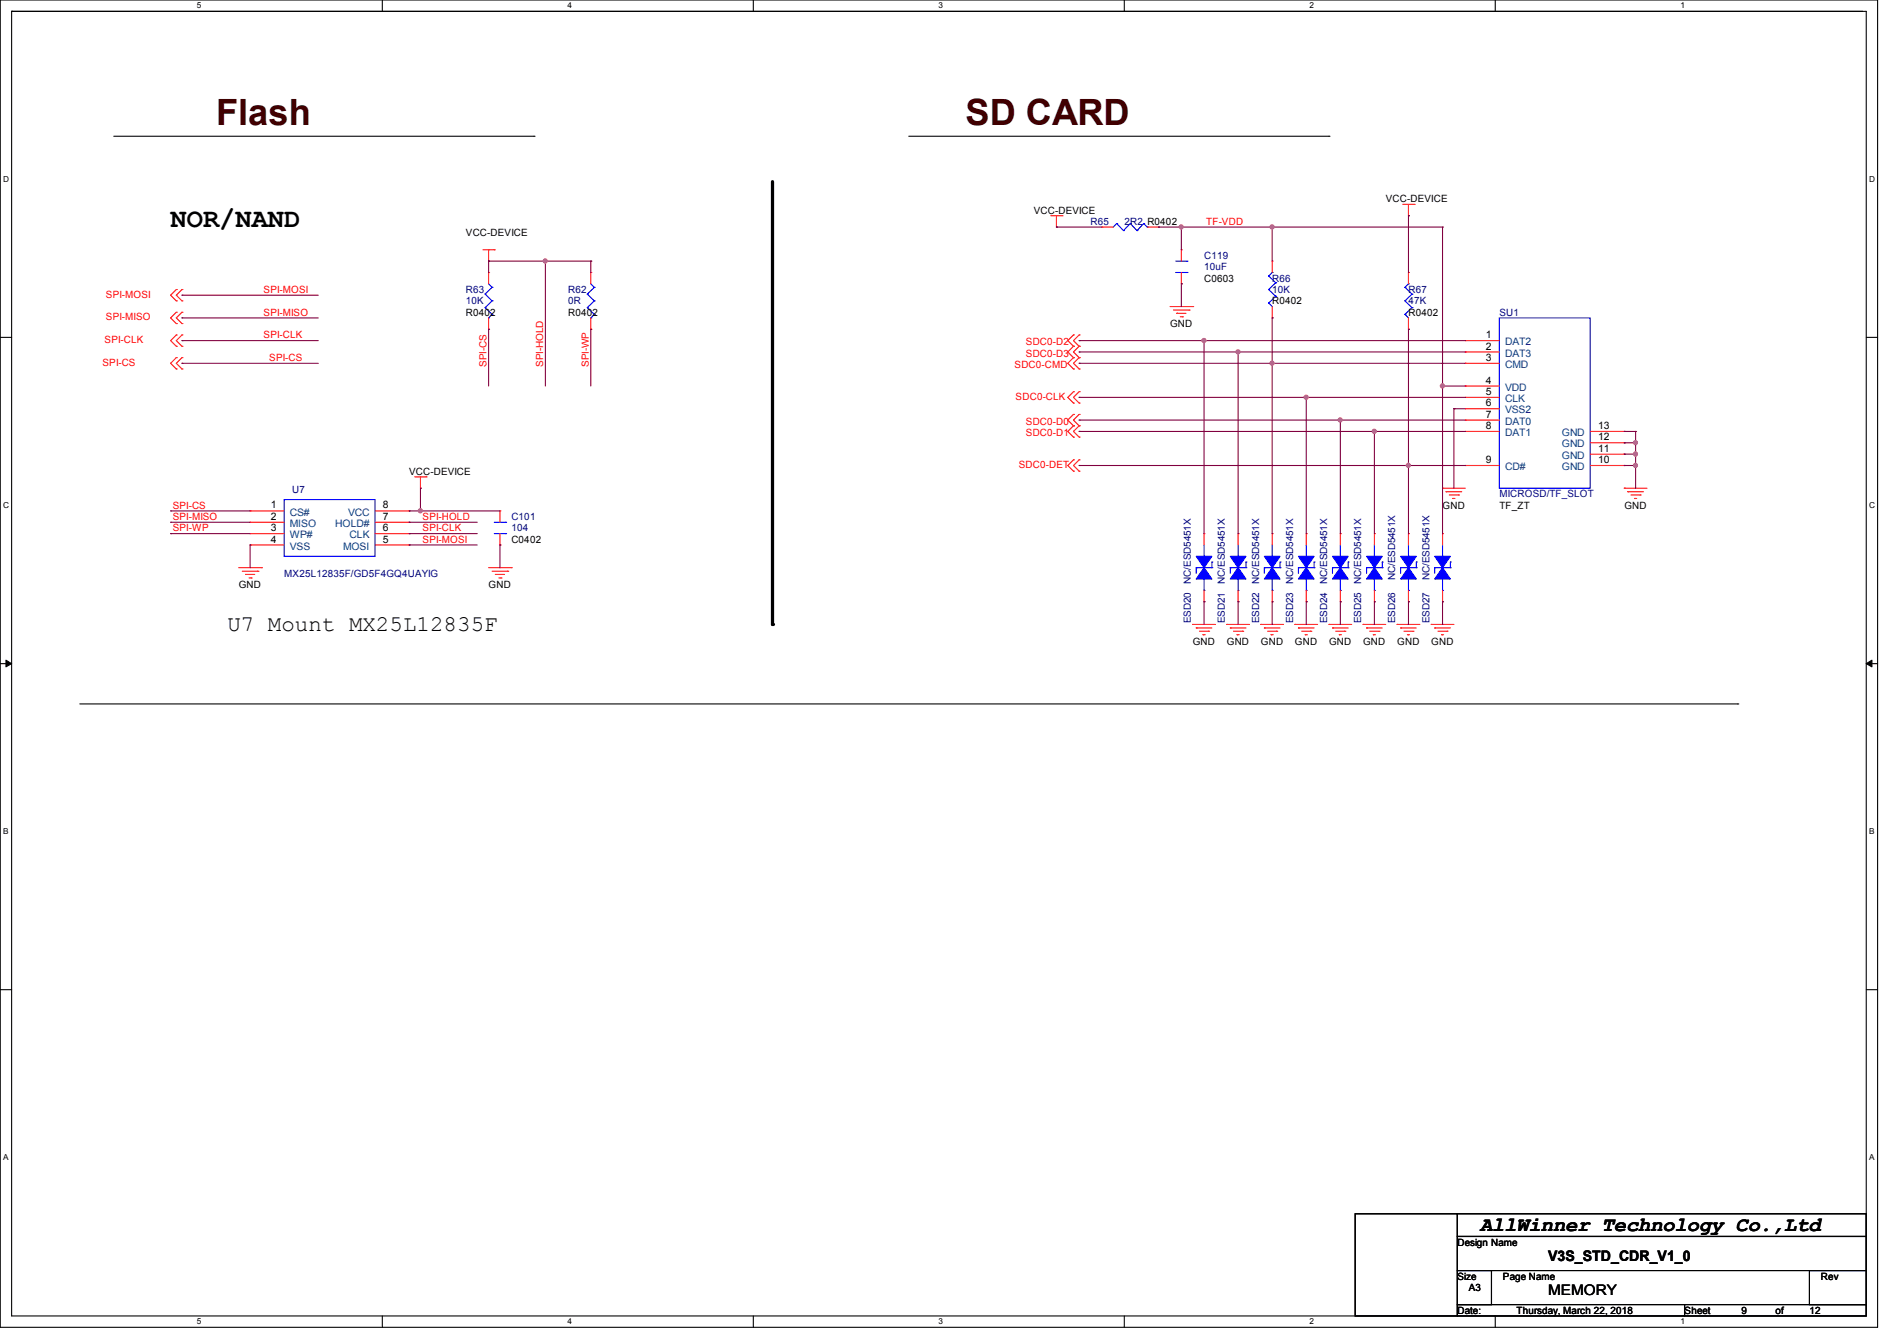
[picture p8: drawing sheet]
<svg xmlns="http://www.w3.org/2000/svg" width="297mm" height="210mm" viewBox="0 0 297 210" stroke-linecap="round" stroke-linejoin="round" font-family="sans-serif">
<path d="M0 0h294v207.9h-294zM1.8 1.8h290.4v204.3h-290.4z" fill="none" stroke="#000" stroke-width=".17"/>
<g fill="#fff">
<path d="M30.8 .2h.7v1.4h-.7z"/>
<path d="M30.8 206.2h.7v1.4h-.7z"/>
</g>
<path d="M59.9 0v1.8M59.9 206.1v1.8" fill="none" stroke="#000" stroke-width=".17"/>
<g fill="#fff">
<path d="M88.9 .2h.6v1.4h-.6z"/>
<path d="M88.9 206.2h.6v1.4h-.6z"/>
</g>
<path d="M117.9 0v1.8M117.9 206.1v1.8" fill="none" stroke="#000" stroke-width=".17"/>
<g fill="#fff">
<path d="M146.9 .2h.7v1.4h-.7z"/>
<path d="M146.9 206.2h.7v1.4h-.7z"/>
</g>
<path d="M176 0v1.8M176 206.1v1.8" fill="none" stroke="#000" stroke-width=".17"/>
<g fill="#fff">
<path d="M205 .2h.7v1.4h-.7z"/>
<path d="M205 206.2h.7v1.4h-.7z"/>
</g>
<path d="M234.1 0v1.8M234.1 206.1v1.8" fill="none" stroke="#000" stroke-width=".17"/>
<g fill="#fff">
<path d="M263.1 .2h.7v1.4h-.7z"/>
<path d="M263.1 206.2h.7v1.4h-.7z"/>
<path d="M.5 27.3h.9v1.4h-.9z"/>
<path d="M292.7 27.3h.8v1.4h-.8z"/>
<path d="M.5 78.4h.9v1.4h-.9z"/>
<path d="M292.7 78.4h.8v1.4h-.8z"/>
</g>
<path d="M0 52.8h1.8M292.2 52.8h1.8" fill="none" stroke="#000" stroke-width=".17"/>
<g fill="#fff">
<path d="M.5 129.5h.8v1.4h-.8z"/>
<path d="M292.7 129.5h.8v1.4h-.8z"/>
</g>
<path d="M0 103.9h1.8M292.2 103.9h1.8" fill="none" stroke="#000" stroke-width=".17"/>
<path d="M.9 103.4l.9 .5-.9 .5zM292.2 103.9l.9-.5v1z" fill="#000" stroke="#000" stroke-width=".16"/>
<g fill="#fff">
<path d="M.5 180.5h.8v1.4h-.8z"/>
<path d="M292.7 180.5h.8v1.4h-.8z"/>
</g>
<g fill="none" stroke="#000" stroke-width=".17">
<path d="M1.8 1.8h.1M1.8 1.8h289.8M17.8 21.3h65.8M83.6 21.3h.1M142.3 21.3h65.8M208.1 21.3h.1M12.5 110.2h259.6M272.1 110.2h.1M0 155h1.8M292.2 155h1.8M212.2 190.1h16v16h-16zM228.2 190.1h64v3.5h-64z"/>
<path d="M228.2 193.6h64v5.4h-64zM228.2 199h5.3v5.3h-5.3zM283.3 199h8.9v5.3h-8.9zM228.2 204.3h35.5v1.8h-35.5zM263.7 204.3h28.5v1.8h-28.5z"/>
</g>
<path d="M120.9 28.4v69.4" fill="none" stroke="#000" stroke-width=".51"/>
<circle cx="120.9" cy="97.8" r=".25" fill="#000"/>
<g fill="none" stroke="#f00" stroke-width=".17">
<path d="M75.6 39.1h1.8M76.5 39.1v1.8M77.4 39.1h.1M164.5 33.8h1.8M165.4 35.6h.1M165.4 33.8v1.8M166.3 33.8h.1M172.5 35.6h.1M172.5 35.6h1.8M179.6 35.6h1.8M181.4 35.6h.1M185 39.1h.1"/>
<path d="M185 39.1v1.8M219.6 32h1.8M220.5 33.8h.1M220.5 32v1.8M221.4 32h.1M27.6 50.7h.1M27.6 48.9h.1M27.6 47.1h.1M27.6 45.3h.1M27.6 54.2h.1M27.6 52.5h.1M27.6 57.8h.1"/>
<path d="M27.6 56h.1M27.6 48.9l-.9 .9 .9 .9M27.6 45.3l-.9 .9 .9 .9M27.6 52.5l-.9 .8 .9 .9M27.6 56l-.9 .9 .9 .9M28.5 50.7h.1M28.5 48.9h.1M28.5 47.1h.1M28.5 45.3h.1M28.5 54.2h.1M28.5 52.5h.1M28.5 57.8h.1"/>
<path d="M28.5 56h.1M28.5 48.9l-.9 .9 .9 .9M28.5 45.3l-.9 .9 .9 .9M28.5 52.5l-.9 .8 .9 .9M28.5 56l-.9 .9 .9 .9M76.5 40.9h.1M76.5 42.7h.1M76.5 51.6h.1M76.5 42.7v1.7M76.5 49.8v1.8M92.5 42.7h.1M92.5 51.6h.1"/>
<path d="M92.5 42.7v1.7M92.5 49.8v1.8M168.1 52.5h.1M168.1 54.2h.1M168.1 56h.1M168.1 57.8h.1M168.1 52.5l-.9 .8 .9 .9M168.1 56l-.9 .9 .9 .9M168.1 54.2l-.9 .9 .9 .9M169 52.5h.1M169 54.2h.1M169 56h.1"/>
<path d="M169 57.8h.1M169 52.5l-.9 .8 .9 .9M169 56l-.9 .9 .9 .9M169 54.2l-.9 .9 .9 .9M183.2 48h3.5M183.7 48.6h2.5M184.2 49.1h.1M184.2 49.1h1.5M184.8 49.6h.3M185 44.4h.1M185 42.7v1.7M185.1 49.6h.1"/>
<path d="M186.2 48.6h.1M186.7 48h.1M199.2 49.8h.1M199.2 40.9h.1M199.2 40.9v1.8M199.2 48v1.8M220.5 51.6h.1M220.5 42.7h.1M220.5 42.7v1.7M220.5 49.8v1.8M229.4 55.1h.1M229.4 56.9h.1"/>
<path d="M229.4 53.3h.1M229.4 55.1h5.3M229.4 56.9h5.3M229.4 53.3h5.3M64.9 74.7h1.8M65.8 76.5h.1M65.8 74.7v1.8M66.7 74.7h.1M168.1 61.3h.1M168.1 63.1h.1M168.1 64.9h.1M168.1 66.7h.1"/>
<path d="M168.1 68.5h.1M168.1 73.8h.1M168.1 72h.1M168.1 61.3l-.9 .9 .9 .9M168.1 64.9l-.9 .9 .9 .9M168.1 66.7l-.9 .9 .9 .9M168.1 72l-.9 .9 .9 .9M169 61.3h.1M169 63.1h.1M169 64.9h.1M169 66.7h.1M169 68.5h.1"/>
<path d="M169 73.8h.1M169 72h.1M169 61.3l-.9 .9 .9 .9M169 64.9l-.9 .9 .9 .9M169 66.7l-.9 .9 .9 .9M169 72l-.9 .9 .9 .9M225.8 76.5h.1M225.8 76.5h3.6M226.4 77h.1M226.4 77h2.5M226.9 77.5h1.4M227.5 78.1h.1"/>
<path d="M227.5 78.1h.3M228.3 77.5h.1M229.4 60.5h.1M229.4 62.2h.1M229.4 64h.1M229.4 65.8h.1M229.4 67.6h.1M229.4 72.9h.1M229.4 60.5h5.3M229.4 62.2h5.3M229.4 64h5.3M229.4 65.8h5.3"/>
<path d="M229.4 67.6h5.3M229.4 72.9h5.3M249 67.6h5.3M249 72.9h5.3M249 71.1h5.3M249 69.3h5.3M254.3 76.5h.1M254.3 72.9h.1M254.3 71.1h.1M254.3 69.3h.1M254.3 67.6h.1M254.3 76.5h3.6"/>
<path d="M254.8 77h.1M254.8 77h2.5M255.4 77.5h1.4M255.9 78.1h.1M255.9 78.1h.3M256.8 77.5h.1M37.4 88.9h3.5M37.9 89.5h2.5M38.4 90h.1M38.4 90h1.5M39 90.5h.3M39.2 80h.1"/>
<path d="M39.2 81.8h.1M39.2 83.6h.1M39.2 85.3h.1M39.2 80h5.3M39.2 81.8h5.3M39.2 83.6h5.3M39.2 85.3h5.3M39.3 90.5h.1M40.4 89.5h.1M40.9 88.9h.1M58.7 80h5.4M58.7 81.8h5.4"/>
<path d="M58.7 83.6h5.4M58.7 85.3h5.4M64.1 85.3h.1M64.1 83.6h.1M64.1 81.8h.1M64.1 80h.1M76.5 88.9h3.6M77 89.5h2.5M77.6 90h.1M77.6 90h1.4M78.1 90.5h.3M78.3 85.3h.1"/>
<path d="M78.3 80h.1M78.3 80v1.8M78.3 83.6v1.7M78.4 90.5h.1M79.5 89.5h.1M80.1 88.9h.1M186.7 97.8h.1M186.7 97.8h3.6M187.3 98.3h.1M187.3 98.3h2.4M187.8 98.8h1.4M188.3 99.4h.1"/>
<path d="M188.3 99.4h.4M188.5 83.6h.1M188.5 94.2h.1M188.5 83.6v1.7M188.5 92.5v1.7M189.2 98.8h.1M192.1 97.8h.1M192.1 97.8h3.5M192.6 98.3h.1M192.6 98.3h2.5M193.1 98.8h1.5M193.7 99.4h.1"/>
<path d="M193.7 99.4h.3M193.8 83.6h.1M193.8 94.2h.1M193.8 83.6v1.7M193.8 92.5v1.7M194.6 98.8h.1M197.4 97.8h.1M197.4 97.8h3.6M198 98.3h.1M198 98.3h2.4M198.5 98.8h1.4M199 99.4h.1"/>
<path d="M199 99.4h.3M199.2 83.6h.1M199.2 94.2h.1M199.2 83.6v1.7M199.2 92.5v1.7M199.9 98.8h.1M202.7 97.8h.1M202.7 97.8h3.6M203.3 98.3h.1M203.3 98.3h2.4M203.8 98.8h1.4M204.3 99.4h.1"/>
<path d="M204.3 99.4h.4M204.5 83.6h.1M204.5 94.2h.1M204.5 83.6v1.7M204.5 92.5v1.7M205.2 98.8h.1M208.1 97.8h.1M208.1 97.8h3.5M208.6 98.3h.1M208.6 98.3h2.5M209.1 98.8h1.5M209.7 99.4h.1"/>
<path d="M209.7 99.4h.3M209.8 83.6h.1M209.8 94.2h.1M209.8 83.6v1.7M209.8 92.5v1.7M210.6 98.8h.1M213.4 97.8h.1M213.4 97.8h3.6M214 98.3h.1M214 98.3h2.4M214.5 98.8h1.4M215 99.4h.1"/>
<path d="M215 99.4h.3M215.2 83.6h.1M215.2 94.2h.1M215.2 83.6v1.7M215.2 92.5v1.7M215.9 98.8h.1M218.7 97.8h.1M218.7 97.8h3.6M219.3 98.3h.1M219.3 98.3h2.4M219.8 98.8h1.4M220.3 99.4h.1"/>
<path d="M220.3 99.4h.4M220.5 83.6h.1M220.5 94.2h.1M220.5 83.6v1.7M220.5 92.5v1.7M221.2 98.8h.1M224.1 97.8h.1M224.1 97.8h3.5M224.6 98.3h.1M224.6 98.3h2.5M225.1 98.8h1.5M225.7 99.4h.1"/>
<path d="M225.7 99.4h.3M225.8 83.6h.1M225.8 94.2h.1M225.8 83.6v1.7M225.8 92.5v1.7M226.6 98.8h.1"/>
</g>
<g fill="none" stroke="#00f" stroke-width=".17">
<path d="M174.8 35h.1M174.8 35l-.5 .6M174.8 35l1.1 1.1M175.9 36.1h.1M177 35h.1M177 35l-1.1 1.1M177 35l1 1.1M178 36.1h.1M179.1 35h.1M179.1 35l-1.1 1.1M179.1 35l.5 .6M179.6 35.6h.1"/>
<path d="M75.9 46.1h.1M75.9 48.2h.1M75.9 46.1l1.1 1M75.9 48.2l1.1 1M76.5 49.8h.1M76.5 44.4l.5 .6M77 45h.1M77 47.1h.1M77 49.2h.1M77 45l-1.1 1.1M77 47.1l-1.1 1.1M77 49.2l-.5 .6"/>
<path d="M91.9 46.1h.1M91.9 48.2h.1M91.9 46.1l1.1 1M91.9 48.2l1.1 1M92.5 49.8h.1M92.5 44.4l.5 .6M93 45h.1M93 47.1h.1M93 49.2h.1M93 45l-1.1 1.1M93 47.1l-1.1 1.1M93 49.2l-.5 .6"/>
<path d="M184.1 42.7h1.7M184.1 40.9h1.7M185.8 42.7h.1M185.8 40.9h.1M198.6 47.5h.1M198.6 45.3h.1M198.6 43.2h.1M198.6 47.5l.6 .5M198.6 45.3l1.1 1.1M198.6 43.2l1.1 1.1M199.2 42.7h.1M199.2 42.7l-.6 .5"/>
<path d="M199.7 46.4h.1M199.7 44.3h.1M199.7 46.4l-1.1 1.1M199.7 44.3l-1.1 1M220 49.2h.1M220 47.1h.1M220 45h.1M220 49.2l.5 .6M220 47.1l1.1 1.1M220 45l1.1 1.1M220.5 44.4h.1M220.5 44.4l-.5 .6"/>
<path d="M221.1 48.2h.1M221.1 46.1h.1M221.1 48.2l-1.1 1M221.1 46.1l-1.1 1M234.7 49.8h14.3v26.7h-14.3zM44.5 78.2h14.2v8.9h-14.2zM77.4 83.6h1.8M77.4 81.8h1.8M79.2 83.6h.1M79.2 81.8h.1M187.3 88.9h.1M187.3 88.9h2.4"/>
<path d="M187.3 88.9v.9M188.5 87.1h.1M188.5 92.5h.1M188.5 85.3v1.8M188.5 90.7v1.8M189.7 88.9h.1M189.7 88h.1M189.7 88v.9M192.6 88.9h.1M192.6 88.9h2.5M192.6 88.9v.9M193.8 87.1h.1"/>
<path d="M193.8 92.5h.1M193.8 85.3v1.8M193.8 90.7v1.8M195.1 88.9h.1M195.1 88h.1M195.1 88v.9M198 88.9h.1M198 88.9h2.4M198 88.9v.9M199.2 87.1h.1M199.2 92.5h.1M199.2 85.3v1.8"/>
<path d="M199.2 90.7v1.8M200.4 88.9h.1M200.4 88h.1M200.4 88v.9M203.3 88.9h.1M203.3 88.9h2.4M203.3 88.9v.9M204.5 87.1h.1M204.5 92.5h.1M204.5 85.3v1.8M204.5 90.7v1.8M205.7 88.9h.1"/>
<path d="M205.7 88h.1M205.7 88v.9M208.6 88.9h.1M208.6 88.9h2.5M208.6 88.9v.9M209.8 87.1h.1M209.8 92.5h.1M209.8 85.3v1.8M209.8 90.7v1.8M211.1 88.9h.1M211.1 88h.1M211.1 88v.9"/>
<path d="M214 88.9h.1M214 88.9h2.4M214 88.9v.9M215.2 87.1h.1M215.2 92.5h.1M215.2 85.3v1.8M215.2 90.7v1.8M216.4 88.9h.1M216.4 88h.1M216.4 88v.9M219.3 88.9h.1M219.3 88.9h2.4"/>
<path d="M219.3 88.9v.9M220.5 87.1h.1M220.5 92.5h.1M220.5 85.3v1.8M220.5 90.7v1.8M221.7 88.9h.1M221.7 88h.1M221.7 88v.9M224.6 88.9h.1M224.6 88.9v.9M224.6 88.9h2.5M225.8 87.1h.1"/>
<path d="M225.8 92.5h.1M225.8 85.3v1.8M225.8 90.7v1.8M227.1 88.9h.1M227.1 88h.1M227.1 88v.9"/>
</g>
<g fill="#00f" stroke="#00f" stroke-width=".17">
<path d="M224.6 87.1h2.5l-1.3 1.8z" fill-rule="evenodd"/>
<path d="M225.8 88.9l1.3 1.8h-2.5z" fill-rule="evenodd"/>
<path d="M198 87.1h2.4l-1.2 1.8z" fill-rule="evenodd"/>
<path d="M199.2 88.9l1.2 1.8h-2.4z" fill-rule="evenodd"/>
<path d="M203.3 87.1h2.4l-1.2 1.8z" fill-rule="evenodd"/>
<path d="M204.5 88.9l1.2 1.8h-2.4z" fill-rule="evenodd"/>
<path d="M187.3 87.1h2.4l-1.2 1.8z" fill-rule="evenodd"/>
<path d="M188.5 88.9l1.2 1.8h-2.4z" fill-rule="evenodd"/>
<path d="M192.6 87.1h2.5l-1.3 1.8z" fill-rule="evenodd"/>
<path d="M193.8 88.9l1.3 1.8h-2.5z" fill-rule="evenodd"/>
<path d="M208.6 87.1h2.5l-1.3 1.8z" fill-rule="evenodd"/>
<path d="M209.8 88.9l1.3 1.8h-2.5z" fill-rule="evenodd"/>
<path d="M214 87.1h2.4l-1.2 1.8z" fill-rule="evenodd"/>
<path d="M215.2 88.9l1.2 1.8h-2.4z" fill-rule="evenodd"/>
<path d="M219.3 87.1h2.4l-1.2 1.8z" fill-rule="evenodd"/>
<path d="M220.5 88.9l1.2 1.8h-2.4z" fill-rule="evenodd"/>
</g>
<g fill="none" stroke="#800040" stroke-width=".17">
<path d="M165.4 35.6h.1M165.4 35.6h7.1M181.4 35.6h.1M181.4 35.6h44.4M185 35.6h.1M185 35.6v3.5M199.2 35.6h.1M199.2 35.6v5.3M220.5 33.8h.1M220.5 33.8v8.9M225.8 35.6h.1M225.8 35.6v48"/>
<path d="M28.5 46.2h.1M28.5 49.8h.1M28.5 53.3h.1M28.5 56.9h.1M28.5 46.2h21.3M28.5 49.8h21.3M28.5 53.3h21.3M28.5 56.9h21.3M76.5 51.6h.1M76.5 40.9h.1M76.5 40.9v1.8M76.5 51.6v8.9"/>
<path d="M76.5 40.9h16M85.4 40.9h.1M85.4 40.9v19.6M92.5 51.6h.1M92.5 40.9h.1M92.5 40.9v1.8M92.5 51.6v8.9M169 56.9h.1M169 55.1h.1M169 53.3h.1M169 53.3h60.4M169 56.9h60.4"/>
<path d="M169 55.1h60.4M185 44.4h.1M185 44.4v3.6M188.5 53.3h.1M188.5 53.3v30.3M193.8 55.1h.1M193.8 55.1v28.5M199.2 56.9h.1M199.2 49.8h.1M199.2 49.8v33.8M220.5 51.6h.1M220.5 51.6v32"/>
<path d="M65.8 76.5h.1M65.8 76.5v3.5M169 72.9h.1M169 67.6h.1M169 65.8h.1M169 62.2h.1M169 65.8h60.4M169 62.2h60.4M169 67.6h60.4M169 72.9h60.4M204.5 62.2h.1M204.5 62.2v21.4"/>
<path d="M209.8 65.8h.1M209.8 65.8v17.8M215.2 67.6h.1M215.2 67.6v16M220.5 72.9h.1M225.8 60.5h.1M225.8 60.5h3.6M227.6 64h.1M227.6 64v12.5M227.6 64h1.8M254.3 71.1h.1M254.3 72.9h.1"/>
<path d="M254.3 69.3h.1M254.3 67.6h.1M254.3 67.6h1.8M254.3 72.9h1.8M254.3 71.1h1.8M254.3 69.3h1.8M256.1 72.9h.1M256.1 67.6h.1M256.1 69.3h.1M256.1 71.1h.1M256.1 67.6v8.9M26.7 81.8h.1"/>
<path d="M26.7 83.6h.1M26.7 80h.1M26.7 81.8h12.5M26.7 83.6h12.5M26.7 80h12.5M39.2 85.3h.1M39.2 85.3v3.6M64.1 83.6h.1M64.1 85.3h.1M64.1 81.8h.1M64.1 80h.1M64.1 81.8h10.6"/>
<path d="M64.1 83.6h10.6M64.1 85.3h10.6M64.1 80h14.2M65.8 80h.1M78.3 85.3h.1M78.3 85.3v3.6M188.5 94.2h.1M188.5 94.2v3.6M193.8 94.2h.1M193.8 94.2v3.6M199.2 94.2h.1M199.2 94.2v3.6"/>
<path d="M204.5 94.2h.1M204.5 94.2v3.6M209.8 94.2h.1M209.8 94.2v3.6M215.2 94.2h.1M215.2 94.2v3.6M220.5 94.2h.1M220.5 94.2v3.6M225.8 94.2h.1M225.8 94.2v3.6"/>
</g>
<g fill="#f0f" stroke="#f0f" stroke-width=".17">
<circle cx="209.8" cy="65.8" r=".32"/>
<circle cx="204.5" cy="62.2" r=".32"/>
<circle cx="188.5" cy="53.3" r=".32"/>
<circle cx="199.2" cy="56.9" r=".32"/>
<circle cx="215.2" cy="67.5" r=".32"/>
<circle cx="225.8" cy="60.4" r=".32"/>
<circle cx="199.2" cy="35.5" r=".32"/>
<circle cx="184.9" cy="35.5" r=".32"/>
<circle cx="193.8" cy="55.1" r=".32"/>
<circle cx="220.5" cy="72.9" r=".32"/>
<circle cx="65.8" cy="80" r=".32"/>
<circle cx="85.4" cy="40.9" r=".32"/>
<circle cx="256.1" cy="69.3" r=".32"/>
<circle cx="256.1" cy="72.9" r=".32"/>
<circle cx="256.1" cy="71.1" r=".32"/>
</g>
<g font-size="5.7" fill="#400000">
<text x="33.8" y="19.5">Flash</text>
<text x="151.2" y="19.5">SD CARD</text>
</g>
<text font-size="4.2" x="26.7" y="35.6">NOR/NAND</text>
<text font-size="3.5" x="35.6" y="98.8">U7 Mount MX25L12835F</text>
<text font-size="3.2" x="231.7" y="192.7">AllWinner Technology Co.,Ltd</text>
<g font-size="2.3">
<text x="242.4" y="197.5">V3S_STD_CDR_V1_0</text>
<text x="242.4" y="202.8">MEMORY</text>
</g>
<g font-size="1.6">
<text x="161.9" y="33.4">VCC-DEVICE</text>
<text x="217" y="31.7">VCC-DEVICE</text>
<text x="72.9" y="37">VCC-DEVICE</text>
<text x="188.5" y="44.1">C0603</text>
<text x="199.2" y="47.7">R0402</text>
<text x="72.9" y="49.4">R0402</text>
<text x="88.9" y="49.4">R0402</text>
<text x="183.2" y="51.2">GND</text>
<text x="220.5" y="49.4">R0402</text>
<text x="232.6" y="53">1</text>
<text x="232.6" y="54.7">2</text>
<text x="232.6" y="56.5">3</text>
<text x="232.6" y="60.1">4</text>
<text x="232.6" y="61.8">5</text>
<text x="232.6" y="63.6">6</text>
<text x="232.6" y="65.4">7</text>
<text x="232.6" y="67.2">8</text>
<text x="250.2" y="70.7">11</text>
<text x="250.2" y="69">12</text>
<text x="250.2" y="67.2">13</text>
<text x="64.1" y="74.3">VCC-DEVICE</text>
<text x="232.6" y="72.5">9</text>
<text x="250.2" y="72.5">10</text>
<text x="42.4" y="79.6">1</text>
<text x="42.4" y="81.4">2</text>
<text x="42.4" y="83.2">3</text>
<text x="60" y="83.2">6</text>
<text x="60" y="81.4">7</text>
<text x="60" y="79.6">8</text>
<text x="225.9" y="79.7">GND</text>
<text x="234.8" y="79.7">TF_ZT</text>
<text x="254.3" y="79.7">GND</text>
<text x="42.4" y="85">4</text>
<text x="60" y="85">5</text>
<text x="80.1" y="85">C0402</text>
<text x="37.4" y="92.1">GND</text>
<text x="76.5" y="92.1">GND</text>
<text x="186.7" y="101">GND</text>
<text x="192.1" y="101">GND</text>
<text x="197.4" y="101">GND</text>
<text x="202.7" y="101">GND</text>
<text x="208.1" y="101">GND</text>
<text x="213.4" y="101">GND</text>
<text x="218.8" y="101">GND</text>
<text x="224.1" y="101">GND</text>
<text x="228.2" y="195.1">Design Name</text>
<text x="228.2" y="200.4">Size</text>
<text x="230" y="202.2">A3</text>
<text x="235.3" y="200.4">Page Name</text>
<text x="285.1" y="200.4">Rev</text>
<text x="228.2" y="205.7">Date:</text>
<text x="237.4" y="205.7">Thursday, March 22, 2018</text>
<text x="263.8" y="205.7">Sheet</text>
<text x="272.6" y="205.7">9</text>
<text x="278" y="205.7">of</text>
<text x="283.3" y="205.7">12</text>
</g>
<g font-size="1.6" fill="#000080">
<text x="170.7" y="35.2">R65</text>
<text x="176.1" y="35.2">2R2 R0402</text>
<text x="188.5" y="40.6">C119</text>
<text x="72.9" y="45.9">R63</text>
<text x="72.9" y="47.7">10K</text>
<text x="88.9" y="45.9">R62</text>
<text x="88.9" y="47.7">0R</text>
<text x="188.5" y="42.3">10uF</text>
<text x="199.2" y="44.1">R66</text>
<text x="199.2" y="45.9">10K</text>
<text x="220.5" y="45.9">R67</text>
<text x="220.5" y="47.7">47K</text>
<text x="234.8" y="49.4">SU1</text>
<text x="45.7" y="77.2">U7</text>
<text x="234.8" y="77.9">MICROSD/TF_SLOT</text>
<text x="80.1" y="81.4">C101</text>
<text x="80.1" y="83.2">104</text>
<text x="44.5" y="90.3">MX25L12835F/GD5F4GQ4UAYIG</text>
</g>
<g font-size="1.6" fill="#f00">
<text x="188.9" y="35.2">TF-VDD</text>
<text x="16.6" y="46.6">SPI-MOSI</text>
<text x="41.3" y="45.9">SPI-MOSI</text>
<text x="16.4" y="53.7">SPI-CLK</text>
<text x="16.6" y="50.2">SPI-MISO</text>
<text x="41.3" y="49.4">SPI-MISO</text>
<text x="41.3" y="53">SPI-CLK</text>
<text x="16" y="57.3">SPI-CS</text>
<text x="42.2" y="56.6">SPI-CS</text>
<text x="158.8" y="57.6">SDC0-CMD</text>
<text x="160.6" y="54.1">SDC0-D2</text>
<text x="160.6" y="55.8">SDC0-D3</text>
<text x="159" y="62.6">SDC0-CLK</text>
<text x="160.6" y="66.5">SDC0-D0</text>
<text x="160.6" y="68.3">SDC0-D1</text>
<text x="159.5" y="73.3">SDC0-DET</text>
<text x="27.1" y="81.4">SPI-MISO</text>
<text x="27.1" y="83.2">SPI-WP</text>
<text x="27.1" y="79.7">SPI-CS</text>
<text x="66.2" y="83.2">SPI-CLK</text>
<text x="66.2" y="81.4">SPI-HOLD</text>
<text x="66.2" y="85">SPI-MOSI</text>
</g>
<g font-size="1.6" fill="#004080">
<text x="235.6" y="55.8">DAT3</text>
<text x="235.6" y="57.6">CMD</text>
<text x="235.6" y="54.1">DAT2</text>
<text x="235.6" y="61.2">VDD</text>
<text x="235.6" y="63">CLK</text>
<text x="235.6" y="64.7">VSS2</text>
<text x="235.6" y="66.5">DAT0</text>
<text x="235.6" y="68.3">DAT1</text>
<text x="244.5" y="71.8">GND</text>
<text x="244.5" y="70.1">GND</text>
<text x="244.5" y="68.3">GND</text>
<text x="235.6" y="73.6">CD#</text>
<text x="244.5" y="73.6">GND</text>
<text x="45.4" y="80.7">CS#</text>
<text x="45.4" y="82.5">MISO</text>
<text x="52.5" y="82.5">HOLD#</text>
<text x="54.5" y="80.7">VCC</text>
<text x="45.4" y="84.3">WP#</text>
<text x="45.4" y="86.1">VSS</text>
<text x="53.7" y="86.1">MOSI</text>
<text x="54.7" y="84.3">CLK</text>
</g>
<g font-size="1.5" fill="#f00">
<text x="76.2" y="57.4" transform="rotate(-90 76.2 57.4)">SPI-CS</text>
<text x="85.1" y="57.4" transform="rotate(-90 85.1 57.4)">SPI-HOLD</text>
<text x="92.2" y="57.4" transform="rotate(-90 92.2 57.4)">SPI-WP</text>
</g>
<g font-size="1.5" fill="#000080">
<text x="186.4" y="91.4" transform="rotate(-90 186.4 91.4)">NC/ESD5451X</text>
<text x="191.8" y="91.4" transform="rotate(-90 191.8 91.4)">NC/ESD5451X</text>
<text x="197.1" y="91.4" transform="rotate(-90 197.1 91.4)">NC/ESD5451X</text>
<text x="202.4" y="91.4" transform="rotate(-90 202.4 91.4)">NC/ESD5451X</text>
<text x="207.8" y="91.4" transform="rotate(-90 207.8 91.4)">NC/ESD5451X</text>
<text x="213.1" y="91.4" transform="rotate(-90 213.1 91.4)">NC/ESD5451X</text>
<text x="218.5" y="90.8" transform="rotate(-90 218.5 90.8)">NC/ESD5451X</text>
<text x="223.8" y="90.8" transform="rotate(-90 223.8 90.8)">NC/ESD5451X</text>
<text x="186.4" y="97.6" transform="rotate(-90 186.4 97.6)">ESD20</text>
<text x="191.8" y="97.6" transform="rotate(-90 191.8 97.6)">ESD21</text>
<text x="197.1" y="97.6" transform="rotate(-90 197.1 97.6)">ESD22</text>
<text x="202.4" y="97.6" transform="rotate(-90 202.4 97.6)">ESD23</text>
<text x="207.8" y="97.6" transform="rotate(-90 207.8 97.6)">ESD24</text>
<text x="213.1" y="97.6" transform="rotate(-90 213.1 97.6)">ESD25</text>
<text x="218.5" y="97.6" transform="rotate(-90 218.5 97.6)">ESD26</text>
<text x="223.8" y="97.6" transform="rotate(-90 223.8 97.6)">ESD27</text>
</g>
<g font-size="1.3">
<text x="30.8" y="1.3">5</text>
<text x="88.9" y="1.3">4</text>
<text x="146.9" y="1.3">3</text>
<text x="205" y="1.3">2</text>
<text x="263.1" y="1.3">1</text>
<text x=".5" y="28.4">D</text>
<text x="292.6" y="28.4">D</text>
<text x=".5" y="79.5">C</text>
<text x="292.6" y="79.5">C</text>
<text x=".5" y="130.6">B</text>
<text x="292.6" y="130.6">B</text>
<text x=".5" y="181.7">A</text>
<text x="292.6" y="181.7">A</text>
<text x="30.8" y="207.4">5</text>
<text x="88.9" y="207.4">4</text>
<text x="146.9" y="207.4">3</text>
<text x="205" y="207.4">2</text>
<text x="263.1" y="207.4">1</text>
</g>
</svg>
